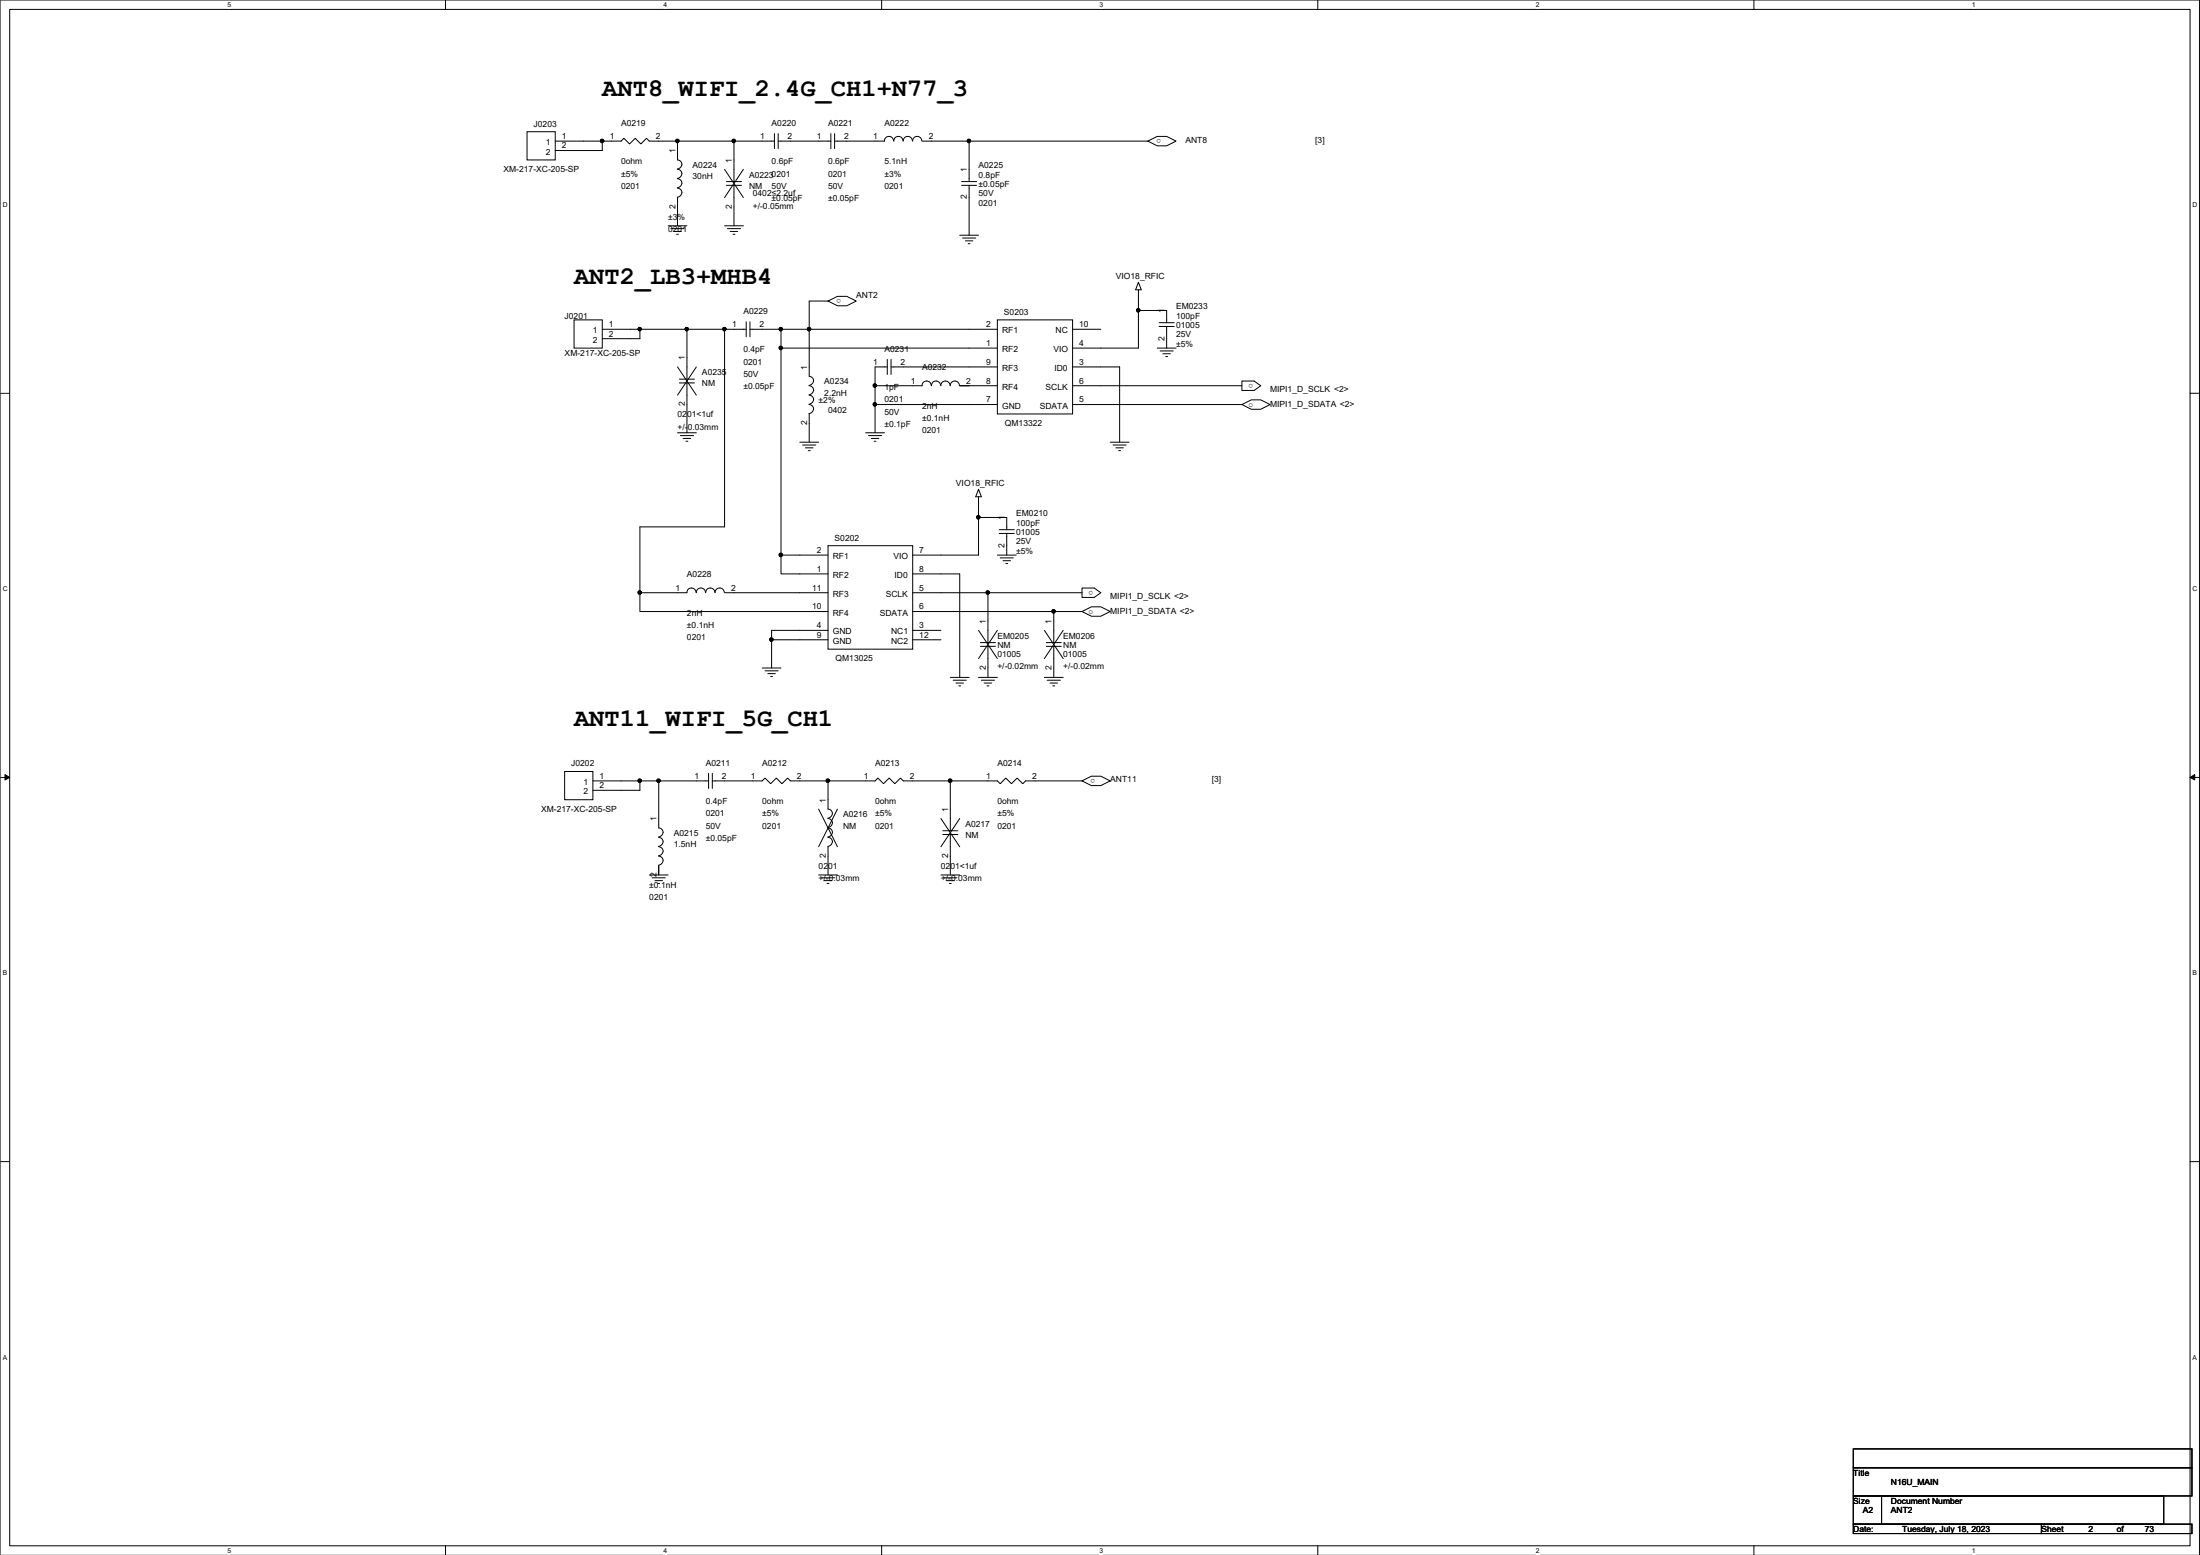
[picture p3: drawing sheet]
<svg xmlns="http://www.w3.org/2000/svg" width="297mm" height="210mm" viewBox="0 0 297 210" stroke-linecap="round" stroke-linejoin="round" font-family="sans-serif">
<path d="M0 0h297v209.9h-297zM1.3 1.3h294.4v207.4h-294.4z" fill="none" stroke="#000" stroke-width=".14"/>
<g fill="#fff">
<path d="M30.7 .1h.5v1h-.5z"/>
<path d="M30.7 208.8h.5v1h-.5z"/>
</g>
<path d="M60.2 0v1.3M60.2 208.7v1.2" fill="none" stroke="#000" stroke-width=".14"/>
<g fill="#fff">
<path d="M89.6 .1h.5v1h-.5z"/>
<path d="M89.6 208.8h.5v1h-.5z"/>
</g>
<path d="M119 0v1.3M119 208.7v1.2" fill="none" stroke="#000" stroke-width=".14"/>
<g fill="#fff">
<path d="M148.5 .1h.5v1h-.5z"/>
<path d="M148.5 208.8h.5v1h-.5z"/>
</g>
<path d="M177.9 0v1.3M177.9 208.7v1.2" fill="none" stroke="#000" stroke-width=".14"/>
<g fill="#fff">
<path d="M207.3 .1h.6v1h-.6z"/>
<path d="M207.3 208.8h.6v1h-.6z"/>
</g>
<path d="M236.8 0v1.3M236.8 208.7v1.2" fill="none" stroke="#000" stroke-width=".14"/>
<g fill="#fff">
<path d="M266.2 .1h.5v1h-.5z"/>
<path d="M266.2 208.8h.5v1h-.5z"/>
<path d="M.4 27.2h.6v1h-.6z"/>
<path d="M296 27.2h.7v1h-.7z"/>
<path d="M.4 79h.6v1h-.6z"/>
<path d="M296 79h.7v1h-.7z"/>
</g>
<path d="M1.3 53.1h-1.3M297 53.1h-1.3" fill="none" stroke="#000" stroke-width=".14"/>
<g fill="#fff">
<path d="M.4 130.9h.6v1h-.6z"/>
<path d="M296 130.9h.6v1h-.6z"/>
</g>
<path d="M.7 104.6l.6 .3-.6 .4zM1.3 104.9h-1.3M295.7 104.9l.6-.3v.7zM297 104.9h-1.3" fill="none" stroke="#000" stroke-width=".14"/>
<path d="M.7 104.6l.6 .3-.6 .4zM295.7 104.9l.6-.3v.7z" fill="#000"/>
<g fill="#fff">
<path d="M.4 182.7h.5v1h-.5z"/>
<path d="M296 182.7h.6v1h-.6z"/>
</g>
<g fill="none" stroke="#000" stroke-width=".14">
<path d="M71.2 17.8h3.8v3.8h-3.8zM81.1 18.9h.4v.1v.2l-.2 .1-.2-.1zM81.3 19v1.3h-6.3M81.3 19h-6.3M91.3 18.9h.3l.1 .1-.1 .2-.2 .1-.1-.1zM91.5 19h-3.8l-.4-.3-.8 .7-.7-.7-.8 .7-.8-.7-.3 .3h-2.6M98.9 18.9h.3l.1 .1-.1 .2-.1 .1-.2-.1zM99.1 19h-7.6v2.6a.61 .61 0 0 1 .6 .6 .61 .61 0 0 1-.7 .6M99.1 19v5.5M104.6 18v2.1M104.6 19h-5.5M105.1 18v2.1"/>
<path d="M112.2 18v2.1M112.2 19h-7.1M112.7 18v2.1M120.6 19a.61 .61 0 0 0-.6-.6 .61 .61 0 0 0-.6 .6h-6.7M121.9 19a.61 .61 0 0 0-.6-.6 .61 .61 0 0 0-.6 .6M123.2 19a.61 .61 0 0 0-.6-.6 .61 .61 0 0 0-.6 .6M124.5 19a.61 .61 0 0 0-.7-.6 .61 .61 0 0 0-.6 .6M130.7 18.9h.3l.1 .1-.1 .2-.2 .1-.1-.1zM130.8 19h-6.3M130.8 19v5.5M155 19l1.2-.6h1.3l1.3 .6-1.3 .7h-1.3zM155 19h-24.2"/>
<path d="M91.5 22.9a.61 .61 0 0 1 .6 .6 .61 .61 0 0 1-.7 .6M91.5 24.1a.61 .61 0 0 1 .6 .7 .61 .61 0 0 1-.7 .6M91.5 25.4a.61 .61 0 0 1 .6 .6 .61 .61 0 0 1-.7 .6M91.5 26.7v3.8M91.6 31.6h-.2M92 31.2h-1M92.4 30.9h-1.8M92.7 30.5h-2.5M97.8 22.9l2.6 3.8M99.1 25v5.5M99.2 31.6h-.2M99.6 31.2h-1"/>
<path d="M100 30.9h-1.8M100.1 24.5h-2M100.1 25h-2M100.4 30.5h-2.6M100.4 22.9l-2.6 3.8M130.8 25v6.7M131 32.9h-.3M131.4 32.5h-1.1M131.7 32.1h-1.7M131.9 24.5h-2.1M131.9 25h-2.1M132.1 31.7h-2.5"/>
<path d="M153.7 39.1v2.8M153.7 38.1l.4 1h-.8zM77.5 43.2h3.8v3.8h-3.8zM86.2 44.3h.3l.1 .1-.1 .2-.1 .1-.2-.1zM86.4 44.4v1.3h-5.1M86.4 44.4h-5.1M91.5 49.5l2.5 3.8M92.6 44.3h.3l.1 .1-.1 .2-.2 .1-.1-.1zM92.7 51.7v6.7M92.7 44.4h-6.3M92.9 59.6h-.3M93.3 59.2h-1.1"/>
<path d="M93.6 58.8h-1.7M93.8 51.2h-2.1M93.8 51.7h-2.1M94 49.5l-2.5 3.8M94 58.4h-2.5M97.6 44.3h.4v.1v.2l-.2 .1-.2-.1zM97.8 44.4h-5.1v6.8M97.8 44.4v26.7h-11.4v8.9M100.7 43.4v2.1M100.7 44.4h-2.9M101.3 43.4v2.1M105.3 44.3h.3l.1 .1-.1 .2-.2 .1-.1-.1z"/>
<path d="M105.3 46.8h.3l.1 .1-.1 .2-.2 .1-.1-.1zM105.4 44.4v2.6M105.4 47v27.9M109.1 44.3h.3l.1 .1-.1 .2-.2 .1-.1-.1zM109.3 44.4h-8M109.3 44.4v6.4a.61 .61 0 0 1 .6 .6 .61 .61 0 0 1-.7 .6M109.3 52.1a.61 .61 0 0 1 .6 .6 .61 .61 0 0 1-.7 .6M109.3 55.9v3.8M109.3 53.3a.61 .61 0 0 1 .6 .7 .61 .61 0 0 1-.7 .6M109.3 54.6a.61 .61 0 0 1 .6 .6 .61 .61 0 0 1-.7 .6M110.5 59.7h-2.5M111.8 40.6l1.3-.6h1.2l1.3 .6-1.3 .7h-1.2z"/>
<path d="M111.8 40.6h-2.5v3.8M118 51.9h.3l.1 .1-.1 .2-.2 .1-.1-.1zM118 54.4h.3l.1 .2-.1 .1-.2 .1-.1-.1zM118.1 52.1v2.5M118.1 54.6v3.8M118.3 59.6h-.3M118.7 59.2h-1.1M119 58.8h-1.7M119.4 58.4h-2.5M119.8 48.5v2M119.8 49.5h-1.7v2.6M120.3 48.5v2"/>
<path d="M125.7 52a.61 .61 0 0 0-.6-.6 .61 .61 0 0 0-.6 .7h-6.4M127 52a.61 .61 0 0 0-.6-.6 .61 .61 0 0 0-.6 .7M128.3 52a.61 .61 0 0 0-.7-.6 .61 .61 0 0 0-.6 .7M129.5 52a.61 .61 0 0 0-.6-.6 .61 .61 0 0 0-.6 .7M129.6 52.1h1.2zM134.7 49.5h-14.4M134.7 52.1h-3.9M134.7 47h-29.3M134.7 44.4h-25.4M134.7 54.6h-16.6M134.7 43.2h10.1v12.7h-10.1zM144.8 49.5h6.4v10.2"/>
<path d="M148.6 44.4h-3.8M152.4 59.7h-2.5M153.5 41.7h.3l.1 .2-.1 .1-.1 .1-.2-.1zM153.7 41.9v5.1h-8.9M153.7 41.9h3.8v1.7M157.5 44.1v2.9M157.6 48.1h-.2M158 47.8h-1M158.4 47.4h-1.8M158.5 43.6h-2M158.5 44.1h-2M158.8 47h-2.6"/>
<path d="M167.7 52.1h-22.9M167.7 51.4h1.6l.9 .7-.9 .6h-1.6zM167.7 54.6h-22.9M167.7 54.6l1.2-.6h1.3l1.3 .6-1.3 .6h-1.3zM86.2 79.8h.3l.1 .2-.1 .1-.1 .1-.2-.1zM94 80a.61 .61 0 0 0-.7-.6 .61 .61 0 0 0-.6 .6h-6.3M95.2 80a.61 .61 0 0 0-.6-.6 .61 .61 0 0 0-.6 .6M96.5 80a.61 .61 0 0 0-.6-.6 .61 .61 0 0 0-.6 .6M97.8 80a.61 .61 0 0 0-.6-.6 .61 .61 0 0 0-.6 .6M105.3 74.7h.3l.1 .2-.1 .2h-.2h-.1zM105.4 74.9v2.6h6.4M109.4 60.8h-.3"/>
<path d="M109.8 60.5h-1M110.1 60.1h-1.7M111.8 74.9h-6.4M111.8 73.7h11.4v13.9h-11.4zM123.2 77.5h6.4v13.9M131.9 69.7h.4v.1v.2l-.2 .1-.2-.1zM132.1 66l.4 1.1h-.8zM132.1 67.1v2.7M132.1 69.8v5.1h-8.9M132.1 69.8h3.8v1.7M133.2 79.8h.3l.1 .2-.1 .1-.2 .1-.1-.1zM135.9 72v2.9"/>
<path d="M136.1 76.1h-.3M136.4 75.7h-1M136.8 75.3h-1.8M136.9 71.5h-2M136.9 72h-2M137.2 74.9h-2.5M146.1 79.4h1.6l.9 .6-.9 .6h-1.6zM151.3 60.8h-.3M151.7 60.5h-1M152.1 60.1h-1.8M86.4 80v2.5h25.4M104 86.2h.3l.1 .1-.1 .2-.2 .1-.1-.1z"/>
<path d="M104.2 86.4v3.8M104.3 91.3h-.2M104.7 90.9h-1M105.1 90.6h-1.8M105.4 90.2h-2.5M111.8 80h-14M111.8 85.1h-7.6v1.3M111.8 86.4h-7.6M127 85.1h-3.8M127 86.4h-3.8M129.7 92.6h-.2M130.1 92.2h-1"/>
<path d="M130.5 91.8h-1.8M130.8 91.4h-2.5M132.1 85.1l2.6 3.8M133.4 80h-10.2M133.4 80v6.7M133.4 87.2v4.2M133.5 92.6h-.2M133.9 92.2h-1M134.3 91.8h-1.8M134.4 86.7h-2M134.4 87.2h-2M134.7 91.4h-2.6"/>
<path d="M134.7 85.1l-2.6 3.8M141 85.1l2.5 3.8M142.1 82.4h.3l.1 .1-.1 .2-.2 .1-.1-.1zM142.3 82.5h-19.1M142.3 82.5v4.2M142.3 87.2v4.2M142.4 92.6h-.2M142.8 92.2h-1M143.2 91.8h-1.8M143.3 86.7h-2M143.3 87.2h-2M143.5 91.4h-2.5"/>
<path d="M143.5 85.1l-2.5 3.8M146.1 82.5l1.3-.6h1.2l1.3 .6-1.3 .7h-1.2zM146.1 80h-12.7M146.1 82.5h-3.8M76.2 104.1h3.8v3.8h-3.8zM80 105.4h6.4M86.2 105.2h.3l.1 .2-.1 .1-.1 .1-.2-.1zM86.4 105.4v1.3h-6.4M88.7 105.2h.4l.1 .2-.1 .1-.2 .1-.2-.1zM88.9 105.4h-2.5M88.9 105.4v6.4a.61 .61 0 0 1 .6 .6 .61 .61 0 0 1-.6 .6M88.9 113a.61 .61 0 0 1 .6 .7 .61 .61 0 0 1-.6 .6"/>
<path d="M88.9 114.3a.61 .61 0 0 1 .6 .6 .61 .61 0 0 1-.6 .6M88.9 115.6a.61 .61 0 0 1 .6 .6 .61 .61 0 0 1-.6 .6M88.9 116.8v1.3zM89.1 119.3h-.3M89.4 118.9h-1M89.8 118.5h-1.8M90.2 118.1h-2.5M95.7 104.4v2M95.7 105.4h-6.8M96.2 104.4v2M110.5 109.2l2.6 5.1M111.6 105.2h.3l.1 .2-.1 .1-.1 .1-.2-.1z"/>
<path d="M111.8 105.4h-5.1l-.4-.4-.7 .8-.8-.8-.7 .8-.8-.8-.4 .4h-6.7M111.8 110.5a.61 .61 0 0 1 .6 .6 .61 .61 0 0 1-.6 .6M111.8 111.8a.61 .61 0 0 1 .6 .6 .61 .61 0 0 1-.6 .6M111.8 105.4v3.8a.61 .61 0 0 1 .6 .7 .61 .61 0 0 1-.6 .5M111.8 113a.61 .61 0 0 1 .6 .7 .61 .61 0 0 1-.6 .6M111.8 114.3v3.8M111.9 119.3h-.2M112.3 118.9h-1M112.7 118.5h-1.8M113.1 109.2l-2.6 5.1M113.1 118.1h-2.6M127 110.5l2.6 3.8"/>
<path d="M128.1 105.2h.3l.1 .2-.1 .1-.1 .1-.2-.1zM128.3 105.4v6.7M128.3 112.6v5.5M128.3 105.4h-6.3l-.4-.4-.8 .8-.7-.8-.8 .8-.8-.8-.4 .4h-6.3M128.4 119.3h-.2M128.8 118.9h-1M129.2 118.5h-1.8M129.3 112.1h-2M129.3 112.6h-2M129.6 110.5l-2.6 3.8M129.6 118.1h-2.6M146.1 105.4l1.3-.6h1.2l1.3 .6-1.3 .6h-1.2z"/>
<path d="M146.1 105.4h-7.6l-.4 .4-.8-.8-.7 .8-.8-.8-.8 .8-.3-.4h-6.4M1.3 156.8h-1.3M297 156.8h-1.3M250.2 195.6h45.7v2.5h-45.7zM250.2 198.1h45.7v3.8h-45.7zM250.2 201.9h3.8v3.8h-3.8zM250.2 205.7h25.4v1.3h-25.4zM254 201.9h38.1v3.8h-38.1zM275.6 205.7h20.3v1.3h-20.3z"/>
</g>
<g fill="#000">
<path d="M81.1 18.9h.4v.1v.2l-.2 .1-.2-.1z" fill-rule="evenodd"/>
<path d="M81.1 18.9h.4v.1v.2l-.2 .1-.2-.1z" fill-rule="evenodd"/>
<path d="M91.3 18.9h.3l.1 .1-.1 .2-.2 .1-.1-.1z" fill-rule="evenodd"/>
<path d="M91.3 18.9h.3l.1 .1-.1 .2-.2 .1-.1-.1z" fill-rule="evenodd"/>
<path d="M98.9 18.9h.3l.1 .1-.1 .2-.1 .1-.2-.1z" fill-rule="evenodd"/>
<path d="M98.9 18.9h.3l.1 .1-.1 .2-.1 .1-.2-.1z" fill-rule="evenodd"/>
<path d="M130.7 18.9h.3l.1 .1-.1 .2-.2 .1-.1-.1z" fill-rule="evenodd"/>
<path d="M130.7 18.9h.3l.1 .1-.1 .2-.2 .1-.1-.1z" fill-rule="evenodd"/>
<path d="M86.2 44.3h.3l.1 .1-.1 .2-.1 .1-.2-.1z" fill-rule="evenodd"/>
<path d="M86.2 44.3h.3l.1 .1-.1 .2-.1 .1-.2-.1z" fill-rule="evenodd"/>
<path d="M92.6 44.3h.3l.1 .1-.1 .2-.2 .1-.1-.1z" fill-rule="evenodd"/>
<path d="M92.6 44.3h.3l.1 .1-.1 .2-.2 .1-.1-.1z" fill-rule="evenodd"/>
<path d="M97.6 44.3h.4v.1v.2l-.2 .1-.2-.1z" fill-rule="evenodd"/>
<path d="M97.6 44.3h.4v.1v.2l-.2 .1-.2-.1z" fill-rule="evenodd"/>
<path d="M105.3 44.3h.3l.1 .1-.1 .2-.2 .1-.1-.1z" fill-rule="evenodd"/>
<path d="M105.3 46.8h.3l.1 .1-.1 .2-.2 .1-.1-.1z" fill-rule="evenodd"/>
<path d="M105.3 44.3h.3l.1 .1-.1 .2-.2 .1-.1-.1z" fill-rule="evenodd"/>
<path d="M105.3 46.8h.3l.1 .1-.1 .2-.2 .1-.1-.1z" fill-rule="evenodd"/>
<path d="M109.1 44.3h.3l.1 .1-.1 .2-.2 .1-.1-.1z" fill-rule="evenodd"/>
<path d="M109.1 44.3h.3l.1 .1-.1 .2-.2 .1-.1-.1z" fill-rule="evenodd"/>
<path d="M118 51.9h.3l.1 .1-.1 .2-.2 .1-.1-.1z" fill-rule="evenodd"/>
<path d="M118 51.9h.3l.1 .1-.1 .2-.2 .1-.1-.1z" fill-rule="evenodd"/>
<path d="M118 54.4h.3l.1 .2-.1 .1-.2 .1-.1-.1z" fill-rule="evenodd"/>
<path d="M118 54.4h.3l.1 .2-.1 .1-.2 .1-.1-.1z" fill-rule="evenodd"/>
<path d="M153.5 41.7h.3l.1 .2-.1 .1-.1 .1-.2-.1z" fill-rule="evenodd"/>
<path d="M153.5 41.7h.3l.1 .2-.1 .1-.1 .1-.2-.1z" fill-rule="evenodd"/>
<path d="M86.2 79.8h.3l.1 .2-.1 .1-.1 .1-.2-.1z" fill-rule="evenodd"/>
<path d="M86.2 79.8h.3l.1 .2-.1 .1-.1 .1-.2-.1z" fill-rule="evenodd"/>
<path d="M105.3 74.7h.3l.1 .2-.1 .2h-.2h-.1z" fill-rule="evenodd"/>
<path d="M105.3 74.7h.3l.1 .2-.1 .2h-.2h-.1z" fill-rule="evenodd"/>
<path d="M131.9 69.7h.4v.1v.2l-.2 .1-.2-.1z" fill-rule="evenodd"/>
<path d="M131.9 69.7h.4v.1v.2l-.2 .1-.2-.1z" fill-rule="evenodd"/>
<path d="M133.2 79.8h.3l.1 .2-.1 .1-.2 .1-.1-.1z" fill-rule="evenodd"/>
<path d="M133.2 79.8h.3l.1 .2-.1 .1-.2 .1-.1-.1z" fill-rule="evenodd"/>
<path d="M104 86.2h.3l.1 .1-.1 .2-.2 .1-.1-.1z" fill-rule="evenodd"/>
<path d="M104 86.2h.3l.1 .1-.1 .2-.2 .1-.1-.1z" fill-rule="evenodd"/>
<path d="M142.1 82.4h.3l.1 .1-.1 .2-.2 .1-.1-.1z" fill-rule="evenodd"/>
<path d="M142.1 82.4h.3l.1 .1-.1 .2-.2 .1-.1-.1z" fill-rule="evenodd"/>
<path d="M86.2 105.2h.3l.1 .2-.1 .1-.1 .1-.2-.1z" fill-rule="evenodd"/>
<path d="M86.2 105.2h.3l.1 .2-.1 .1-.1 .1-.2-.1z" fill-rule="evenodd"/>
<path d="M88.7 105.2h.4l.1 .2-.1 .1-.2 .1-.2-.1z" fill-rule="evenodd"/>
<path d="M88.7 105.2h.4l.1 .2-.1 .1-.2 .1-.2-.1z" fill-rule="evenodd"/>
<path d="M111.6 105.2h.3l.1 .2-.1 .1-.1 .1-.2-.1z" fill-rule="evenodd"/>
<path d="M111.6 105.2h.3l.1 .2-.1 .1-.1 .1-.2-.1z" fill-rule="evenodd"/>
<path d="M128.1 105.2h.3l.1 .2-.1 .1-.1 .1-.2-.1z" fill-rule="evenodd"/>
<path d="M128.1 105.2h.3l.1 .2-.1 .1-.1 .1-.2-.1z" fill-rule="evenodd"/>
</g>
<g font-size="3.4">
<text x="81.3" y="13">ANT8_WIFI_2.4G_CH1+N77_3</text>
<text x="77.5" y="38.4">ANT2_LB3+MHB4</text>
<text x="77.5" y="98">ANT11_WIFI_5G_CH1</text>
</g>
<g font-size="1.1">
<text x="72" y="17.1">J0203</text>
<text x="83.9" y="17">A0219</text>
<text x="104.2" y="17">A0220</text>
<text x="111.8" y="17">A0221</text>
<text x="119.4" y="17">A0222</text>
<text x="68" y="23.2">XM-217-XC-205-SP</text>
<text x="73.7" y="19.6">1</text>
<text x="73.7" y="20.9">2</text>
<text x="75.9" y="18.8">1</text>
<text x="75.9" y="20">2</text>
<text x="82.3" y="18.8">1</text>
<text x="83.9" y="22.2">0ohm</text>
<text x="83.9" y="23.8">±5%</text>
<text x="88.6" y="18.8">2</text>
<text x="91.2" y="20.7" transform="rotate(-90 91.2 20.7)">1</text>
<text x="93.5" y="22.7">A0224</text>
<text x="98.8" y="22" transform="rotate(-90 98.8 22)">1</text>
<text x="101.1" y="24">A02230201</text>
<text x="102.7" y="18.8">1</text>
<text x="104.2" y="22.2">0.6pF</text>
<text x="106.3" y="18.8">2</text>
<text x="110.3" y="18.8">1</text>
<text x="111.8" y="22.2">0.6pF</text>
<text x="111.8" y="23.8">0201</text>
<text x="114" y="18.8">2</text>
<text x="117.9" y="18.8">1</text>
<text x="119.4" y="22.2">5.1nH</text>
<text x="119.4" y="23.8">±3%</text>
<text x="125.4" y="18.8">2</text>
<text x="130.6" y="23.2" transform="rotate(-90 130.6 23.2)">1</text>
<text x="132.1" y="22.7">A0225</text>
<text x="132.1" y="24">0.8pF</text>
<text x="156.8" y="18.8" transform="rotate(180 156.8 18.8)">o</text>
<text x="160.1" y="19.3">ANT8</text>
<text x="177.6" y="19.3">[3]</text>
<text x="83.9" y="25.5">0201</text>
<text x="90.2" y="29.7">±3%</text>
<text x="91.2" y="28.2" transform="rotate(-90 91.2 28.2)">2</text>
<text x="93.5" y="24.2">30nH</text>
<text x="98.8" y="28.2" transform="rotate(-90 98.8 28.2)">2</text>
<text x="101.1" y="25.5">NM</text>
<text x="101.6" y="26.5">0402≤2.2uf</text>
<text x="101.6" y="28.2">+/-0.05mm</text>
<text x="104.2" y="25.5">50V</text>
<text x="104.2" y="27.1">±0.05pF</text>
<text x="111.8" y="25.5">50V</text>
<text x="111.8" y="27.1">±0.05pF</text>
<text x="119.4" y="25.5">0201</text>
<text x="130.6" y="26.9" transform="rotate(-90 130.6 26.9)">2</text>
<text x="132.1" y="27.8">0201</text>
<text x="132.1" y="26.5">50V</text>
<text x="132.1" y="25.2">±0.05pF</text>
<text x="90.2" y="31.3">0201</text>
<text x="113.6" y="40.3" transform="rotate(180 113.6 40.3)">o</text>
<text x="115.6" y="40.2">ANT2</text>
<text x="150.7" y="37.7">VIO18_RFIC</text>
<text x="158.8" y="41.7">EM0233</text>
<text x="76.2" y="43">J0201</text>
<text x="80" y="45">1</text>
<text x="80" y="46.3">2</text>
<text x="82.2" y="44.2">1</text>
<text x="82.2" y="45.4">2</text>
<text x="98.8" y="44.2">1</text>
<text x="100.4" y="42.4">A0229</text>
<text x="100.4" y="47.6">0.4pF</text>
<text x="102.5" y="44.2">2</text>
<text x="119.4" y="47.5">A0231</text>
<text x="133.1" y="46.7">1</text>
<text x="133.1" y="44.2">2</text>
<text x="135.3" y="47.5">RF2</text>
<text x="135.3" y="45">RF1</text>
<text x="135.5" y="42.5">S0203</text>
<text x="142.2" y="47.5">VIO</text>
<text x="142.5" y="45">NC</text>
<text x="145.7" y="44.2">10</text>
<text x="145.7" y="46.7">4</text>
<text x="157.2" y="46" transform="rotate(-90 157.2 46)">2</text>
<text x="157.2" y="42.3" transform="rotate(-90 157.2 42.3)">1</text>
<text x="158.8" y="43">100pF</text>
<text x="158.8" y="44.3">01005</text>
<text x="158.8" y="45.6">25V</text>
<text x="158.8" y="46.8">±5%</text>
<text x="76.2" y="48.1">XM-217-XC-205-SP</text>
<text x="92.5" y="48.6" transform="rotate(-90 92.5 48.6)">1</text>
<text x="94.8" y="50.6">A0235</text>
<text x="94.8" y="52.2">NM</text>
<text x="100.4" y="49.2">0201</text>
<text x="100.4" y="50.9">50V</text>
<text x="100.4" y="52.5">±0.05pF</text>
<text x="109" y="49.9" transform="rotate(-90 109 49.9)">1</text>
<text x="111.3" y="51.9">A0234</text>
<text x="111.3" y="53.4">2.2nH</text>
<text x="117.9" y="49.2">1</text>
<text x="119.4" y="52.7">1pF</text>
<text x="121.6" y="49.2">2</text>
<text x="123" y="51.8">1</text>
<text x="124.5" y="50">A0232</text>
<text x="130.5" y="51.8">2</text>
<text x="133.1" y="51.8">8</text>
<text x="133.1" y="49.2">9</text>
<text x="135.3" y="52.6">RF4</text>
<text x="135.3" y="50.1">RF3</text>
<text x="141.2" y="52.6">SCLK</text>
<text x="142.4" y="50.1">ID0</text>
<text x="145.7" y="51.8">6</text>
<text x="145.7" y="49.2">3</text>
<text x="169.2" y="51.8" transform="rotate(180 169.2 51.8)">o</text>
<text x="171.5" y="52.9">MIPI1_D_SCLK &lt;2&gt;</text>
<text x="91.5" y="56.3">0201&lt;1uf</text>
<text x="91.5" y="58">+/-0.03mm</text>
<text x="92.5" y="54.9" transform="rotate(-90 92.5 54.9)">2</text>
<text x="109" y="57.4" transform="rotate(-90 109 57.4)">2</text>
<text x="110.5" y="54.4">±2%</text>
<text x="111.8" y="55.7">0402</text>
<text x="119.4" y="54.3">0201</text>
<text x="119.4" y="56">50V</text>
<text x="119.4" y="57.6">±0.1pF</text>
<text x="124.5" y="55.2">2nH</text>
<text x="124.5" y="56.9">±0.1nH</text>
<text x="124.5" y="58.5">0201</text>
<text x="133.1" y="54.3">7</text>
<text x="135.3" y="55.2">GND</text>
<text x="135.7" y="57.5">QM13322</text>
<text x="140.4" y="55.2">SDATA</text>
<text x="145.7" y="54.3">5</text>
<text x="168.6" y="54.9">o</text>
<text x="171.5" y="54.9">MIPI1_D_SDATA &lt;2&gt;</text>
<text x="129.1" y="65.6">VIO18_RFIC</text>
<text x="135.6" y="70.2" transform="rotate(-90 135.6 70.2)">1</text>
<text x="137.2" y="69.7">EM0210</text>
<text x="137.2" y="71">100pF</text>
<text x="92.7" y="77.9">A0228</text>
<text x="110.3" y="77.2">1</text>
<text x="110.3" y="74.6">2</text>
<text x="112.4" y="75.5">RF1</text>
<text x="112.7" y="73">S0202</text>
<text x="120.6" y="75.5">VIO</text>
<text x="124.1" y="74.6">7</text>
<text x="124.1" y="77.2">8</text>
<text x="135.6" y="73.9" transform="rotate(-90 135.6 73.9)">2</text>
<text x="137.2" y="72.2">01005</text>
<text x="137.2" y="73.5">25V</text>
<text x="137.2" y="74.8">±5%</text>
<text x="91.2" y="79.7">1</text>
<text x="92.7" y="83.1">2nH</text>
<text x="98.7" y="79.7">2</text>
<text x="109.6" y="82.3">10</text>
<text x="109.6" y="79.7">11</text>
<text x="112.4" y="78">RF2</text>
<text x="112.4" y="80.6">RF3</text>
<text x="112.4" y="83.1">RF4</text>
<text x="118.8" y="83.1">SDATA</text>
<text x="119.6" y="80.6">SCLK</text>
<text x="120.8" y="78">ID0</text>
<text x="124.1" y="79.7">5</text>
<text x="124.1" y="82.3">6</text>
<text x="147" y="82.9">o</text>
<text x="147.6" y="79.7" transform="rotate(180 147.6 79.7)">o</text>
<text x="149.9" y="80.9">MIPI1_D_SCLK &lt;2&gt;</text>
<text x="149.9" y="82.9">MIPI1_D_SDATA &lt;2&gt;</text>
<text x="92.7" y="84.8">±0.1nH</text>
<text x="92.7" y="86.4">0201</text>
<text x="110.3" y="84.8">4</text>
<text x="110.3" y="86.1">9</text>
<text x="112.4" y="85.6">GND</text>
<text x="112.4" y="86.9">GND</text>
<text x="112.8" y="89.2">QM13025</text>
<text x="120.3" y="85.6">NC1</text>
<text x="120.3" y="86.9">NC2</text>
<text x="124.1" y="84.8">3</text>
<text x="124.1" y="86.1">12</text>
<text x="133.1" y="84.2" transform="rotate(-90 133.1 84.2)">1</text>
<text x="134.7" y="86.2">EM0205</text>
<text x="134.7" y="87.5">NM</text>
<text x="134.7" y="88.7">01005</text>
<text x="142" y="84.2" transform="rotate(-90 142 84.2)">1</text>
<text x="143.5" y="86.2">EM0206</text>
<text x="143.5" y="87.5">NM</text>
<text x="143.5" y="88.7">01005</text>
<text x="133.1" y="90.4" transform="rotate(-90 133.1 90.4)">2</text>
<text x="134.7" y="90.3">+/-0.02mm</text>
<text x="142" y="90.4" transform="rotate(-90 142 90.4)">2</text>
<text x="143.5" y="90.3">+/-0.02mm</text>
<text x="77.1" y="103.5">J0202</text>
<text x="78.8" y="106">1</text>
<text x="78.8" y="107.2">2</text>
<text x="80.9" y="105.1">1</text>
<text x="80.9" y="106.4">2</text>
<text x="93.8" y="105.1">1</text>
<text x="95.3" y="103.3">A0211</text>
<text x="97.4" y="105.1">2</text>
<text x="101.4" y="105.1">1</text>
<text x="102.9" y="103.3">A0212</text>
<text x="107.6" y="105.1">2</text>
<text x="116.6" y="105.1">1</text>
<text x="118.1" y="103.3">A0213</text>
<text x="122.8" y="105.1">2</text>
<text x="133.1" y="105.1">1</text>
<text x="134.7" y="103.3">A0214</text>
<text x="139.4" y="105.1">2</text>
<text x="147.9" y="105.1" transform="rotate(180 147.9 105.1)">o</text>
<text x="149.9" y="105.6">ANT11</text>
<text x="163.6" y="105.6">[3]</text>
<text x="73.1" y="109.6">XM-217-XC-205-SP</text>
<text x="88.6" y="110.9" transform="rotate(-90 88.6 110.9)">1</text>
<text x="91" y="112.9">A0215</text>
<text x="95.3" y="108.5">0.4pF</text>
<text x="95.3" y="110.2">0201</text>
<text x="95.3" y="111.8">50V</text>
<text x="95.3" y="113.5">±0.05pF</text>
<text x="102.9" y="108.5">0ohm</text>
<text x="102.9" y="110.2">±5%</text>
<text x="102.9" y="111.8">0201</text>
<text x="111.5" y="108.3" transform="rotate(-90 111.5 108.3)">1</text>
<text x="113.8" y="110.3">A0216</text>
<text x="113.8" y="111.8">NM</text>
<text x="118.1" y="108.5">0ohm</text>
<text x="118.1" y="110.2">±5%</text>
<text x="118.1" y="111.8">0201</text>
<text x="128" y="109.6" transform="rotate(-90 128 109.6)">1</text>
<text x="130.3" y="111.6">A0217</text>
<text x="130.3" y="113.1">NM</text>
<text x="134.7" y="108.5">0ohm</text>
<text x="134.7" y="110.2">±5%</text>
<text x="134.7" y="111.8">0201</text>
<text x="87.7" y="119.8">±0.1nH</text>
<text x="88.6" y="118.4" transform="rotate(-90 88.6 118.4)">2</text>
<text x="91" y="114.4">1.5nH</text>
<text x="110.5" y="117.3">0201</text>
<text x="110.5" y="119">+/-0.03mm</text>
<text x="111.5" y="115.8" transform="rotate(-90 111.5 115.8)">2</text>
<text x="127" y="117.3">0201&lt;1uf</text>
<text x="127" y="119">+/-0.03mm</text>
<text x="128" y="115.8" transform="rotate(-90 128 115.8)">2</text>
<text x="87.7" y="121.5">0201</text>
<text x="250.2" y="199.2">Title</text>
<text x="250.2" y="203">Size</text>
<text x="255.3" y="203">Document Number</text>
<text x="255.3" y="200.5">N16U_MAIN</text>
<text x="250.2" y="206.8">Date:</text>
<text x="251.5" y="204.3">A2</text>
<text x="255.3" y="204.3">ANT2</text>
<text x="256.8" y="206.8">Tuesday, July 18, 2023</text>
<text x="275.6" y="206.8">Sheet</text>
<text x="282" y="206.8">2</text>
<text x="285.8" y="206.8">of</text>
<text x="289.6" y="206.8">73</text>
</g>
<g font-size=".9">
<text x="30.7" y=".9">5</text>
<text x="89.6" y=".9">4</text>
<text x="148.5" y=".9">3</text>
<text x="207.3" y=".9">2</text>
<text x="266.2" y=".9">1</text>
<text x=".4" y="28">D</text>
<text x="296" y="28">D</text>
<text x=".4" y="79.8">C</text>
<text x="296" y="79.8">C</text>
<text x=".4" y="131.7">B</text>
<text x="296" y="131.7">B</text>
<text x=".4" y="183.5">A</text>
<text x="296" y="183.5">A</text>
<text x="30.7" y="209.6">5</text>
<text x="89.6" y="209.6">4</text>
<text x="148.5" y="209.6">3</text>
<text x="207.3" y="209.6">2</text>
<text x="266.2" y="209.6">1</text>
</g>
</svg>
